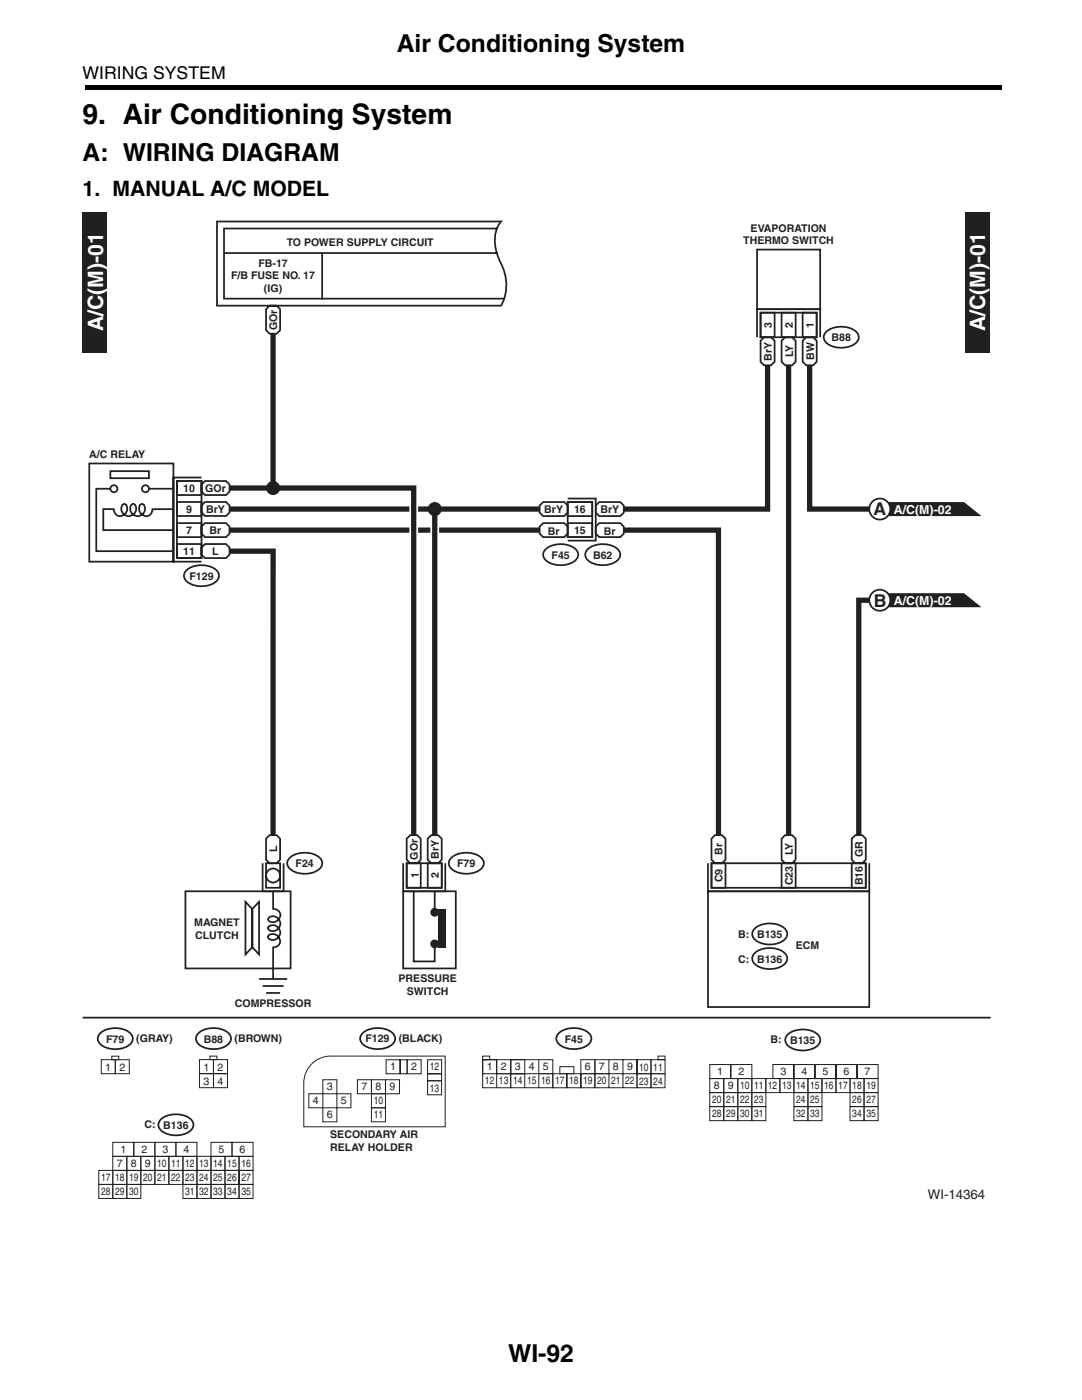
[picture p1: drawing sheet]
<svg xmlns="http://www.w3.org/2000/svg" width="216mm" height="279mm" viewBox="0 0 216 279" stroke-linecap="round" stroke-linejoin="round" font-family="sans-serif">
<path d="M17 17h183v.8h-183z" fill="#000"/>
<path d="M16.5 203.1h181.2" fill="none" stroke="#231f20" stroke-width=".35"/>
<g fill="#231f20">
<path d="M16.5 42.3h4.9v28h-4.9z"/>
<path d="M192.8 42.3h4.9v28h-4.9z"/>
</g>
<path d="M157.4 72.9v93.8M45.8 101.6h61.9M45.8 105.8h61.9M124.5 105.8h18.9v60.9M173.5 119.8h-2.1v46.9" fill="none" stroke="#231f20" stroke-width="1.1" stroke-linecap="butt"/>
<path d="M82.6 99.5v8.4" fill="none" stroke="#fff" stroke-width="1.8" stroke-linecap="butt"/>
<g fill="none" stroke="#231f20" stroke-width=".35">
<path d="M43.3 44.2h56.7a6 6 0 0 0-1.1 5.4l.4 1.4a12.6 12.6 0 0 1 1.7 6.6l-.3 1.8-.7 1.6h-56.7zM44.7 50.5h54.6M64.3 50.5v9.1M99.3 45.6h-54.6v14h56M53.8 61h1.4l.7 .7v4.2l-.7 .7h-1.4l-.7-.7v-4.2zM164.8 66.4a4.8 4.8 0 0 1 6.3 0 1.63 1.63 0 0 1-1 2.6 4.9 4.9 0 0 1-5.3-.8 1.38 1.38 0 0 1 0-1.8zM37.1 114a4.8 4.8 0 0 1 6.3 0 1.63 1.63 0 0 1-1 2.6 4.9 4.9 0 0 1-5.3-.8 1.38 1.38 0 0 1 0-1.8zM108.8 109.8a4.8 4.8 0 0 1 6.3 0 1.63 1.63 0 0 1-1 2.6 4.9 4.9 0 0 1-5.3-.8 1.38 1.38 0 0 1 0-1.8zM117.2 109.8a4.8 4.8 0 0 1 6.3 0 1.63 1.63 0 0 1-1 2.6 4.9 4.9 0 0 1-5.3-.8 1.38 1.38 0 0 1 0-1.8zM81.2 167.4l.7-.7h1.4l.7 .7v4.2l-.7 .7h-1.4l-.7-.7zM81.2 172.3h2.8v4.9h-2.8zM85.4 167.4l.7-.7h1.4l.7 .7v4.2l-.7 .7h-1.4l-.7-.7z"/>
<path d="M85.4 172.3h2.8v4.9h-2.8zM89.9 171.4a4.8 4.8 0 0 1 6.3 0 1.63 1.63 0 0 1-.9 2.6 4.9 4.9 0 0 1-5.4-.8 1.38 1.38 0 0 1 0-1.8z"/>
</g>
<g fill="#231f20">
<path d="M87.5 181.4h1.4v7.7h-1.4z"/>
<circle cx="86.8" cy="188.4" r=".7"/>
</g>
<circle cx="86.8" cy="188.4" r=".7" fill="none" stroke="#231f20" stroke-width=".35"/>
<circle cx="86.8" cy="182.1" r=".7" fill="#231f20"/>
<g fill="none" stroke="#231f20" stroke-width=".35">
<path d="M80.5 177.9h10.5v15.4h-10.5zM82.6 177.9v14h4.2v-3.5M86.8 177.9v4.2"/>
<circle cx="86.8" cy="182.1" r=".7"/>
</g>
<circle cx="86.8" cy="101.6" r="1.4" fill="#231f20"/>
<g fill="none" stroke="#231f20" stroke-width=".35">
<path d="M151.1 67.3v-5.6h12.6v5.6M151.8 62.4h2.8v4.9h-2.8zM151.8 62.4h11.2v4.9h-11.2zM152.5 67.3h1.4l.7 .7v4.2l-.7 .7h-1.4l-.7-.7v-4.2zM156 62.4h2.8v4.9h-2.8zM156 68l.7-.7h1.4l.7 .7v4.2l-.7 .7h-1.4l-.7-.7zM160.2 62.4h2.8v4.9h-2.8zM160.2 68l.7-.7h1.4l.7 .7v4.2l-.7 .7h-1.4l-.7-.7zM113.3 99.5h5.6v8.4h-5.6M107.7 100.9l.7-.7h4.2l.7 .7v1.4l-.7 .7h-4.2l-.7-.7zM107.7 105.1l.7-.7h4.2l.7 .7v1.4l-.7 .7h-4.2l-.7-.7zM113.3 100.2h4.9v2.8h-4.9z"/>
<path d="M113.3 100.2h4.9v7h-4.9zM113.3 104.4h4.9v2.8h-4.9zM118.9 100.9l.7-.7h4.2l.7 .7v1.4l-.7 .7h-4.2l-.7-.7zM118.9 105.1l.7-.7h4.2l.7 .7v1.4l-.7 .7h-4.2l-.7-.7zM37 177.9h21v15.4h-21z"/>
</g>
<path d="M175.6 118.4h16.8l3.5 2.8h-20.3z" fill="#231f20"/>
<circle cx="175.6" cy="119.8" r="2.1" fill="#fff"/>
<circle cx="175.6" cy="119.8" r="2.1" fill="none" stroke="#231f20" stroke-width=".35"/>
<path d="M175.6 100.2h16.8l3.5 2.8h-20.3z" fill="#231f20"/>
<circle cx="175.6" cy="101.6" r="2.1" fill="#fff"/>
<g fill="none" stroke="#231f20" stroke-width=".35">
<path d="M151.1 49.8h12.6v11.9h-12.6zM17.8 92.5h16.8v19.6h-16.8zM22 97.6h-2.8v12.4h15.4M22 94.1h7.7v1.4h-7.7zM29.7 97.6h4.9M35.3 96h4.9v2.8h-4.9zM35.3 96h4.9v15.4h-4.9zM40.2 95.3h-5.6v16.8h5.6M40.9 96h4.2l.7 .7v1.4l-.7 .7h-4.2l-.7-.7v-1.4zM34.6 101.6h-4.2a1.35 1.35 0 0 1-1.9 1.3 1.35 1.35 0 0 1-.3-2.3h.2a1.39 1.39 0 0 1 .3 1.8 1.39 1.39 0 0 1-1.6 .6 1.37 1.37 0 0 1-1.1-1 1.37 1.37 0 0 1 .5-1.4h.2a1.43 1.43 0 0 1-.1 2.1 1.43 1.43 0 0 1-2.1-.2 1.25 1.25 0 0 1 .2-1.9h.2a1.36 1.36 0 0 1 0 2 1.36 1.36 0 0 1-1.9-.1l-.3-.9h-2.1v4.2h14M35.3 108.6h4.9v2.8h-4.9zM35.3 100.2h4.9v2.8h-4.9z"/>
<path d="M35.3 104.4h4.9v2.8h-4.9zM40.2 109.3l.7-.7h4.2l.7 .7v1.4l-.7 .7h-4.2l-.7-.7zM40.2 100.9l.7-.7h4.2l.7 .7v1.4l-.7 .7h-4.2l-.7-.7zM40.2 105.1l.7-.7h4.2l.7 .7v1.4l-.7 .7h-4.2l-.7-.7zM52.4 172.3v5.6h4.2v-5.6M53.1 167.4l.7-.7h1.4l.7 .7v4.2l-.7 .7h-1.4l-.7-.7zM57.7 171.4a4.8 4.8 0 0 1 6.3 0 1.63 1.63 0 0 1-1 2.6 4.9 4.9 0 0 1-5.3-.8 1.38 1.38 0 0 1 0-1.8zM141.3 177.9h32.2v23.1h-32.2zM141.3 172.3v5.6h32.2v-5.6M142 167.4l.7-.7h1.4l.7 .7v4.2l-.7 .7h-1.4l-.7-.7zM142 172.3h2.8v4.9h-2.8zM142 172.3h30.8v4.9h-30.8z"/>
<path d="M156 167.4l.7-.7h1.4l.7 .7v4.2l-.7 .7h-1.4l-.7-.7zM156 172.3h2.8v4.9h-2.8zM170 167.4l.7-.7h1.4l.7 .7v4.2l-.7 .7h-1.4l-.7-.7zM170 172.3h2.8v4.9h-2.8zM150.5 185.5a4.8 4.8 0 0 1 6.3 0 1.63 1.63 0 0 1-1 2.6 4.9 4.9 0 0 1-5.3-.7 1.38 1.38 0 0 1 0-1.9zM150.5 190.4a4.8 4.8 0 0 1 6.3 0 1.63 1.63 0 0 1-1 2.6 4.9 4.9 0 0 1-5.3-.7 1.38 1.38 0 0 1 0-1.9z"/>
<circle cx="22.7" cy="97.6" r=".7"/>
<circle cx="29" cy="97.6" r=".7"/>
<circle cx="175.6" cy="101.6" r="2.1"/>
</g>
<path d="M153.2 72.9v28.7h-28.7M161.6 72.9v28.7h11.9" fill="none" stroke="#231f20" stroke-width="1.1" stroke-linecap="butt"/>
<path d="M86.8 104.4v3.5" fill="none" stroke="#fff" stroke-width="1.8" stroke-linecap="butt"/>
<circle cx="54.5" cy="97.4" r="1.4" fill="#231f20"/>
<path d="M54.5 66.6v30.8M45.8 97.4h36.8v69.3M45.8 110h8.7v56.7M86.8 101.6v65.1" fill="none" stroke="#231f20" stroke-width="1.1" stroke-linecap="butt"/>
<g fill="none" stroke="#231f20" stroke-width=".35">
<path d="M53.1 172.3h2.8v4.9h-2.8zM54.5 177.9v3.5a1.35 1.35 0 0 1 1.3 1.9 1.35 1.35 0 0 1-2.3 .3v-.2a1.39 1.39 0 0 1 1.8-.3 1.39 1.39 0 0 1 .6 1.7 1.37 1.37 0 0 1-1 1 1.37 1.37 0 0 1-1.4-.5v-.1a1.43 1.43 0 0 1 2.1 0 1.43 1.43 0 0 1-.2 2.1 1.26 1.26 0 0 1-1.9-.2v-.2a1.36 1.36 0 0 1 2 0 1.36 1.36 0 0 1-.2 2l-.8 .2v6.3M80.5 172.3v5.6h8.4v-5.6M81.2 172.3h7v4.9h-7zM49 180l1.3 1.4v7.7l-1.3 1.4zM51.7 180v10.5l-1.3-1.4v-7.7zM51.7 195.4h5.6M52.4 196.8h4.2M53.1 198.2h2.8M19.9 206.4a4.8 4.8 0 0 1 6.3 0 1.63 1.63 0 0 1-1 2.6 4.9 4.9 0 0 1-5.3-.7 1.38 1.38 0 0 1 0-1.9zM39.5 206.4a4.8 4.8 0 0 1 6.3 0 1.63 1.63 0 0 1-1 2.6 4.9 4.9 0 0 1-5.3-.8 1.38 1.38 0 0 1 0-1.8zM72.2 206.4a4.8 4.8 0 0 1 6.3 0 1.63 1.63 0 0 1-.9 2.6 4.9 4.9 0 0 1-5.4-.8 1.38 1.38 0 0 1 0-1.8z"/>
<path d="M111.4 206.4a4.8 4.8 0 0 1 6.3 0 1.63 1.63 0 0 1-1 2.6 4.9 4.9 0 0 1-5.3-.8 1.38 1.38 0 0 1 0-1.8zM157.1 206.7a4.8 4.8 0 0 1 6.3 0 1.63 1.63 0 0 1-1 2.5 4.9 4.9 0 0 1-5.3-.7 1.38 1.38 0 0 1 0-1.8zM32 223.6a4.8 4.8 0 0 1 6.3 0 1.63 1.63 0 0 1-1 2.6 4.9 4.9 0 0 1-5.3-.7 1.38 1.38 0 0 1 0-1.9z"/>
<circle cx="54.5" cy="174.8" r="1.4"/>
</g>
<g fill="none" stroke="#231f20" stroke-width=".2">
<path d="M20.2 211.5h2.8v2.8h-2.8zM22.3 210.8h1.4v.7h-1.4zM23 211.5h2.8v2.8h-2.8zM39.8 211.5h2.8v2.8h-2.8zM39.8 214.3h2.8v2.8h-2.8zM41.9 210.8h1.4v.7h-1.4zM42.6 211.5h2.8v2.8h-2.8zM42.6 214.3h2.8v2.8h-2.8zM61.6 218.3h2.8v2.8h-2.8zM62.2 212.4a5.3 5.3 0 0 1 3.8-1.6h22.9v14.1h-28.3v-8.7a5.3 5.3 0 0 1 1.6-3.8zM64.4 215.5h2.8v2.8h-2.8zM67.2 218.3h2.8v2.8h-2.8z"/>
<path d="M71.3 215.5h2.8v2.8h-2.8zM74.1 218.3h2.8v2.8h-2.8zM74.1 215.5h2.8v2.8h-2.8zM76.9 215.5h2.8v2.8h-2.8zM77.1 211.5h2.8v2.8h-2.8zM79.9 211.5h1.4v2.8h-1.4zM81.3 211.5h2.8v2.8h-2.8zM85.3 214.3h2.8v1.4h-2.8zM85.3 215.7h2.8v2.8h-2.8zM85.3 211.5h2.8v2.8h-2.8zM96.3 211.5h2.8v2.8h-2.8zM96.3 210.8h1.4v.7h-1.4z"/>
<path d="M99.1 211.5h2.8v2.8h-2.8zM99.1 214.3h2.8v2.8h-2.8zM99.1 211.5h-2.8v5.6h2.8M101.9 211.5h8.4v2.8h-8.4zM104.7 217.1v-5.6h-2.8v2.8h2.8h-2.8v2.8h5.6M107.5 214.3h2.8v2.8h-2.8zM107.5 211.5v2.8M110.3 214.3h2.8v2.8h-2.8zM111.7 212.9h2.8v1.4h-2.8zM113.1 214.3h2.8v2.8h-2.8zM115.9 211.5h2.8v2.8h-2.8zM115.9 214.3h2.8v2.8h-2.8z"/>
<path d="M118.7 211.5h2.8v2.8h-2.8zM118.7 214.3h2.8v2.8h-2.8zM121.5 211.5h5.6v5.6h-5.6M121.5 214.3h5.6M124.3 211.5v5.6M127.1 211.5h2.8v2.8h-2.8zM127.1 214.3h2.8v2.8h-2.8zM129.9 211.5h2.8v2.8h-2.8zM129.9 214.3h2.8v2.8h-2.8zM131.3 210.8h1.4v.7h-1.4zM141.7 215.3h2.8v2.8h-2.8zM141.7 218.1h2.8v2.8h-2.8z"/>
<path d="M141.7 212.5h4.2v2.8h-4.2zM144.5 215.3h2.8v2.8h-2.8zM144.5 218.1h2.8v2.8h-2.8zM145.9 212.5h4.2v2.8h-4.2zM147.3 215.3h2.8v2.8h-2.8zM147.3 218.1h2.8v2.8h-2.8zM150.1 215.3h2.8v2.8h-2.8zM150.1 218.1h2.8v2.8h-2.8zM152.9 215.3h2.8v2.8h-2.8zM154.3 212.5h4.2v2.8h-4.2zM155.7 215.3h2.8v2.8h-2.8zM158.5 215.3h2.8v2.8h-2.8z"/>
<path d="M158.5 218.1h2.8v2.8h-2.8zM158.5 212.5h4.2v2.8h-4.2zM161.3 215.3h2.8v2.8h-2.8zM161.3 218.1h2.8v2.8h-2.8zM162.7 212.5h4.2v2.8h-4.2zM164.1 215.3h2.8v2.8h-2.8zM166.9 215.3h2.8v2.8h-2.8zM166.9 212.5h4.2v2.8h-4.2zM169.7 215.3h2.8v2.8h-2.8zM169.7 218.1h2.8v2.8h-2.8zM171.1 212.5h4.2v2.8h-4.2zM172.5 215.3h2.8v2.8h-2.8z"/>
<path d="M172.5 218.1h2.8v2.8h-2.8zM19.7 233.6h2.8v2.8h-2.8zM19.7 236.4h2.8v2.8h-2.8zM22.5 228h4.2v2.8h-4.2zM22.5 230.8h2.8v2.8h-2.8zM22.5 233.6h2.8v2.8h-2.8zM22.5 236.4h2.8v2.8h-2.8zM25.3 230.8h2.8v2.8h-2.8zM25.3 233.6h2.8v2.8h-2.8zM25.3 236.4h2.8v2.8h-2.8zM26.7 228h4.2v2.8h-4.2zM28.1 233.6h2.8v2.8h-2.8z"/>
<path d="M28.1 230.8h2.8v2.8h-2.8zM30.9 228h4.2v2.8h-4.2zM30.9 230.8h2.8v2.8h-2.8zM30.9 233.6h2.8v2.8h-2.8zM33.7 230.8h2.8v2.8h-2.8zM33.7 233.6h2.8v2.8h-2.8zM35.1 228h4.2v2.8h-4.2zM36.5 230.8h2.8v2.8h-2.8zM36.5 233.6h2.8v2.8h-2.8zM36.5 236.4h2.8v2.8h-2.8zM39.3 236.4h2.8v2.8h-2.8zM39.3 230.8h2.8v2.8h-2.8z"/>
<path d="M39.3 233.6h2.8v2.8h-2.8zM42.1 228h4.2v2.8h-4.2zM42.1 230.8h2.8v2.8h-2.8zM42.1 233.6h2.8v2.8h-2.8zM42.1 236.4h2.8v2.8h-2.8zM44.9 230.8h2.8v2.8h-2.8zM44.9 236.4h2.8v2.8h-2.8zM44.9 233.6h2.8v2.8h-2.8zM46.3 228h4.2v2.8h-4.2zM47.7 230.8h2.8v2.8h-2.8zM47.7 233.6h2.8v2.8h-2.8zM47.7 236.4h2.8v2.8h-2.8z"/>
<path d="M64.4 221.1h2.8v2.8h-2.8zM74.1 221.1h2.8v2.8h-2.8zM141.7 220.9h2.8v2.8h-2.8zM144.5 220.9h2.8v2.8h-2.8zM147.3 220.9h2.8v2.8h-2.8zM150.1 220.9h2.8v2.8h-2.8zM158.5 220.9h2.8v2.8h-2.8zM161.3 220.9h2.8v2.8h-2.8zM169.7 220.9h2.8v2.8h-2.8zM172.5 220.9h2.8v2.8h-2.8z"/>
</g>
<text font-size="5.6" x="16.5" y="24.8">9. Air Conditioning System</text>
<g font-size="4.9">
<text x="79.2" y="10.3">Air Conditioning System</text>
<text x="16.5" y="32.1">A: WIRING DIAGRAM</text>
<text x="101.4" y="271.9">WI-92</text>
</g>
<text font-size="4.2" x="16.5" y="39.2">1. MANUAL A/C MODEL</text>
<g font-size="4.2" fill="#fff">
<text x="20.6" y="66.2" transform="rotate(-90 20.6 66.2)">A/C(M)-01</text>
<text x="196.7" y="66.2" transform="rotate(-90 196.7 66.2)">A/C(M)-01</text>
</g>
<text font-size="3.5" x="16.5" y="15.7">WIRING SYSTEM</text>
<g font-size="3.5" fill="#231f20">
<text x="174.3" y="102.8">A</text>
<text x="174.4" y="121.1">B</text>
</g>
<text font-size="2.6" fill="#231f20" x="185.2" y="239.3">WI-14364</text>
<g font-size="2.5" fill="#fff">
<text x="178.4" y="102.6">A/C(M)-02</text>
<text x="178.4" y="120.8">A/C(M)-02</text>
</g>
<g font-size="2.1" fill="#231f20">
<text x="149.8" y="46.3">EVAPORATION</text>
<text x="51.6" y="53.3">FB-17</text>
<text x="57.3" y="49">TO POWER SUPPLY CIRCUIT</text>
<text x="148.4" y="48.8">THERMO SWITCH</text>
<text x="46.1" y="55.8">F/B FUSE NO. 17</text>
<text x="52.7" y="58.3">(IG)</text>
<text x="55.3" y="65.9" transform="rotate(-90 55.3 65.9)">GOr</text>
<text x="154" y="65.5" transform="rotate(-90 154 65.5)">3</text>
<text x="158.2" y="65.5" transform="rotate(-90 158.2 65.5)">2</text>
<text x="162.4" y="65.5" transform="rotate(-90 162.4 65.5)">1</text>
<text x="158.3" y="71.3" transform="rotate(-90 158.3 71.3)">LY</text>
<text x="162.5" y="71.9" transform="rotate(-90 162.5 71.9)">BW</text>
<text x="166" y="68.1">B88</text>
<text x="154" y="72" transform="rotate(-90 154 72)">BrY</text>
<text x="17.8" y="91.4">A/C RELAY</text>
<text x="36.6" y="98.2">10</text>
<text x="41" y="98.2">GOr</text>
<text x="37.2" y="102.4">9</text>
<text x="37.2" y="106.6">7</text>
<text x="41.1" y="102.4">BrY</text>
<text x="41.8" y="106.6">Br</text>
<text x="108.6" y="102.4">BrY</text>
<text x="109.4" y="106.7">Br</text>
<text x="114.6" y="102.4">16</text>
<text x="114.6" y="106.6">15</text>
<text x="119.8" y="102.4">BrY</text>
<text x="120.6" y="106.7">Br</text>
<text x="36.6" y="110.8">11</text>
<text x="42.4" y="110.8">L</text>
<text x="110.1" y="111.5">F45</text>
<text x="118.4" y="111.5">B62</text>
<text x="37.8" y="115.7">F129</text>
<text x="55.3" y="170.2" transform="rotate(-90 55.3 170.2)">L</text>
<text x="59" y="173.1">F24</text>
<text x="83.4" y="171.6" transform="rotate(-90 83.4 171.6)">GOr</text>
<text x="87.6" y="171.4" transform="rotate(-90 87.6 171.4)">BrY</text>
<text x="91.3" y="173.1">F79</text>
<text x="144.2" y="170.7" transform="rotate(-90 144.2 170.7)">Br</text>
<text x="158.2" y="170.7" transform="rotate(-90 158.2 170.7)">LY</text>
<text x="172.2" y="171.1" transform="rotate(-90 172.2 171.1)">GR</text>
<text x="83.6" y="175.4" transform="rotate(-90 83.6 175.4)">1</text>
<text x="87.6" y="175.4" transform="rotate(-90 87.6 175.4)">2</text>
<text x="144.2" y="176.1" transform="rotate(-90 144.2 176.1)">C9</text>
<text x="158.2" y="176.7" transform="rotate(-90 158.2 176.7)">C23</text>
<text x="172.2" y="176.7" transform="rotate(-90 172.2 176.7)">B16</text>
<text x="38.8" y="184.9">MAGNET</text>
<text x="38.9" y="187.4">CLUTCH</text>
<text x="147.3" y="187.3">B:</text>
<text x="151.1" y="187.3">B135</text>
<text x="158.8" y="189.5">ECM</text>
<text x="79.6" y="196.1">PRESSURE</text>
<text x="147.3" y="192.2">C:</text>
<text x="151.1" y="192.2">B136</text>
<text x="46.9" y="201">COMPRESSOR</text>
<text x="81.2" y="198.6">SWITCH</text>
<text x="21.2" y="208.1">F79</text>
<text x="27.2" y="208">(GRAY)</text>
<text x="40.7" y="208.1">B88</text>
<text x="46.8" y="208">(BROWN)</text>
<text x="72.9" y="208.1">F129</text>
<text x="79.6" y="208">(BLACK)</text>
<text x="112.7" y="208.1">F45</text>
<text x="153.8" y="208.3">B:</text>
<text x="157.7" y="208.4">B135</text>
<text x="21" y="213.7">1</text>
<text x="23.8" y="213.7">2</text>
<text x="40.6" y="213.7">1</text>
<text x="43.4" y="213.7">2</text>
<text x="77.9" y="213.7">1</text>
<text x="82.1" y="213.7">2</text>
<text x="85.8" y="213.7">12</text>
<text x="97.2" y="213.6">1</text>
<text x="100" y="213.6">2</text>
<text x="102.8" y="213.6">3</text>
<text x="105.6" y="213.6">4</text>
<text x="108.4" y="213.6">5</text>
<text x="116.8" y="213.6">6</text>
<text x="119.6" y="213.6">7</text>
<text x="122.4" y="213.6">8</text>
<text x="125.2" y="213.6">9</text>
<text x="127.6" y="213.7">10</text>
<text x="130.4" y="213.7">11</text>
<text x="143.2" y="214.6">1</text>
<text x="147.4" y="214.6">2</text>
<text x="155.8" y="214.6">3</text>
<text x="160" y="214.6">4</text>
<text x="164.2" y="214.6">5</text>
<text x="168.4" y="214.6">6</text>
<text x="172.6" y="214.6">7</text>
<text x="40.6" y="216.5">3</text>
<text x="43.4" y="216.5">4</text>
<text x="62.5" y="220.5">4</text>
<text x="65.3" y="217.7">3</text>
<text x="68.1" y="220.5">5</text>
<text x="72.2" y="217.7">7</text>
<text x="74.6" y="220.5">10</text>
<text x="75" y="217.7">8</text>
<text x="77.8" y="217.7">9</text>
<text x="85.8" y="217.9">13</text>
<text x="96.8" y="216.4">12</text>
<text x="99.6" y="216.4">13</text>
<text x="102.4" y="216.4">14</text>
<text x="105.2" y="216.4">15</text>
<text x="108" y="216.4">16</text>
<text x="110.8" y="216.4">17</text>
<text x="113.6" y="216.4">18</text>
<text x="116.4" y="216.4">19</text>
<text x="119.2" y="216.4">20</text>
<text x="122" y="216.4">21 22</text>
<text x="127.6" y="216.5">23</text>
<text x="130.4" y="216.5">24</text>
<text x="142.1" y="220.2">20</text>
<text x="142.5" y="217.4">8</text>
<text x="144.9" y="220.2">21</text>
<text x="145.3" y="217.4">9</text>
<text x="147.7" y="217.4">10</text>
<text x="147.7" y="220.2">22</text>
<text x="150.5" y="217.4">11</text>
<text x="150.5" y="220.2">23</text>
<text x="153.3" y="217.4">12</text>
<text x="156.1" y="217.4">13</text>
<text x="158.9" y="217.4">14</text>
<text x="158.9" y="220.2">24</text>
<text x="161.7" y="217.4">15</text>
<text x="161.7" y="220.2">25</text>
<text x="164.5" y="217.4">16</text>
<text x="167.3" y="217.4">17</text>
<text x="170.1" y="217.4">18</text>
<text x="170.1" y="220.2">26</text>
<text x="172.9" y="217.4">19</text>
<text x="172.9" y="220.2">27</text>
<text x="28.8" y="225.2">C:</text>
<text x="32.6" y="225.3">B136</text>
<text x="65.3" y="223.3">6</text>
<text x="65.9" y="227.3">SECONDARY AIR</text>
<text x="74.6" y="223.3">11</text>
<text x="142.1" y="223">28</text>
<text x="144.9" y="223">29</text>
<text x="147.7" y="223">30</text>
<text x="150.5" y="223">31</text>
<text x="158.9" y="223">32</text>
<text x="161.7" y="223">33</text>
<text x="170.1" y="223">34</text>
<text x="172.9" y="223">35</text>
<text x="23.3" y="233">7</text>
<text x="24" y="230.2">1</text>
<text x="26.1" y="233">8</text>
<text x="28.2" y="230.2">2</text>
<text x="28.9" y="233">9</text>
<text x="31.4" y="233">10</text>
<text x="32.4" y="230.2">3</text>
<text x="34.2" y="233">11</text>
<text x="36.6" y="230.2">4</text>
<text x="37" y="233">12</text>
<text x="39.8" y="233">13</text>
<text x="42.6" y="233">14</text>
<text x="43.6" y="230.2">5</text>
<text x="45.4" y="233">15</text>
<text x="47.8" y="230.2">6</text>
<text x="48.2" y="233">16</text>
<text x="65.9" y="229.7">RELAY HOLDER</text>
<text x="20.2" y="235.8">17</text>
<text x="20.2" y="238.6">28</text>
<text x="23" y="235.8">18</text>
<text x="23" y="238.6">29</text>
<text x="25.8" y="238.6">30</text>
<text x="25.8" y="235.8">19</text>
<text x="28.6" y="235.8">20</text>
<text x="31.4" y="235.8">21</text>
<text x="34.2" y="235.8">22</text>
<text x="37" y="235.8">23</text>
<text x="37" y="238.6">31</text>
<text x="39.8" y="235.8">24</text>
<text x="39.8" y="238.6">32</text>
<text x="42.6" y="235.8">25</text>
<text x="42.6" y="238.6">33</text>
<text x="45.4" y="235.8">26</text>
<text x="45.4" y="238.6">34</text>
<text x="48.2" y="235.8">27</text>
<text x="48.2" y="238.6">35</text>
</g>
</svg>
